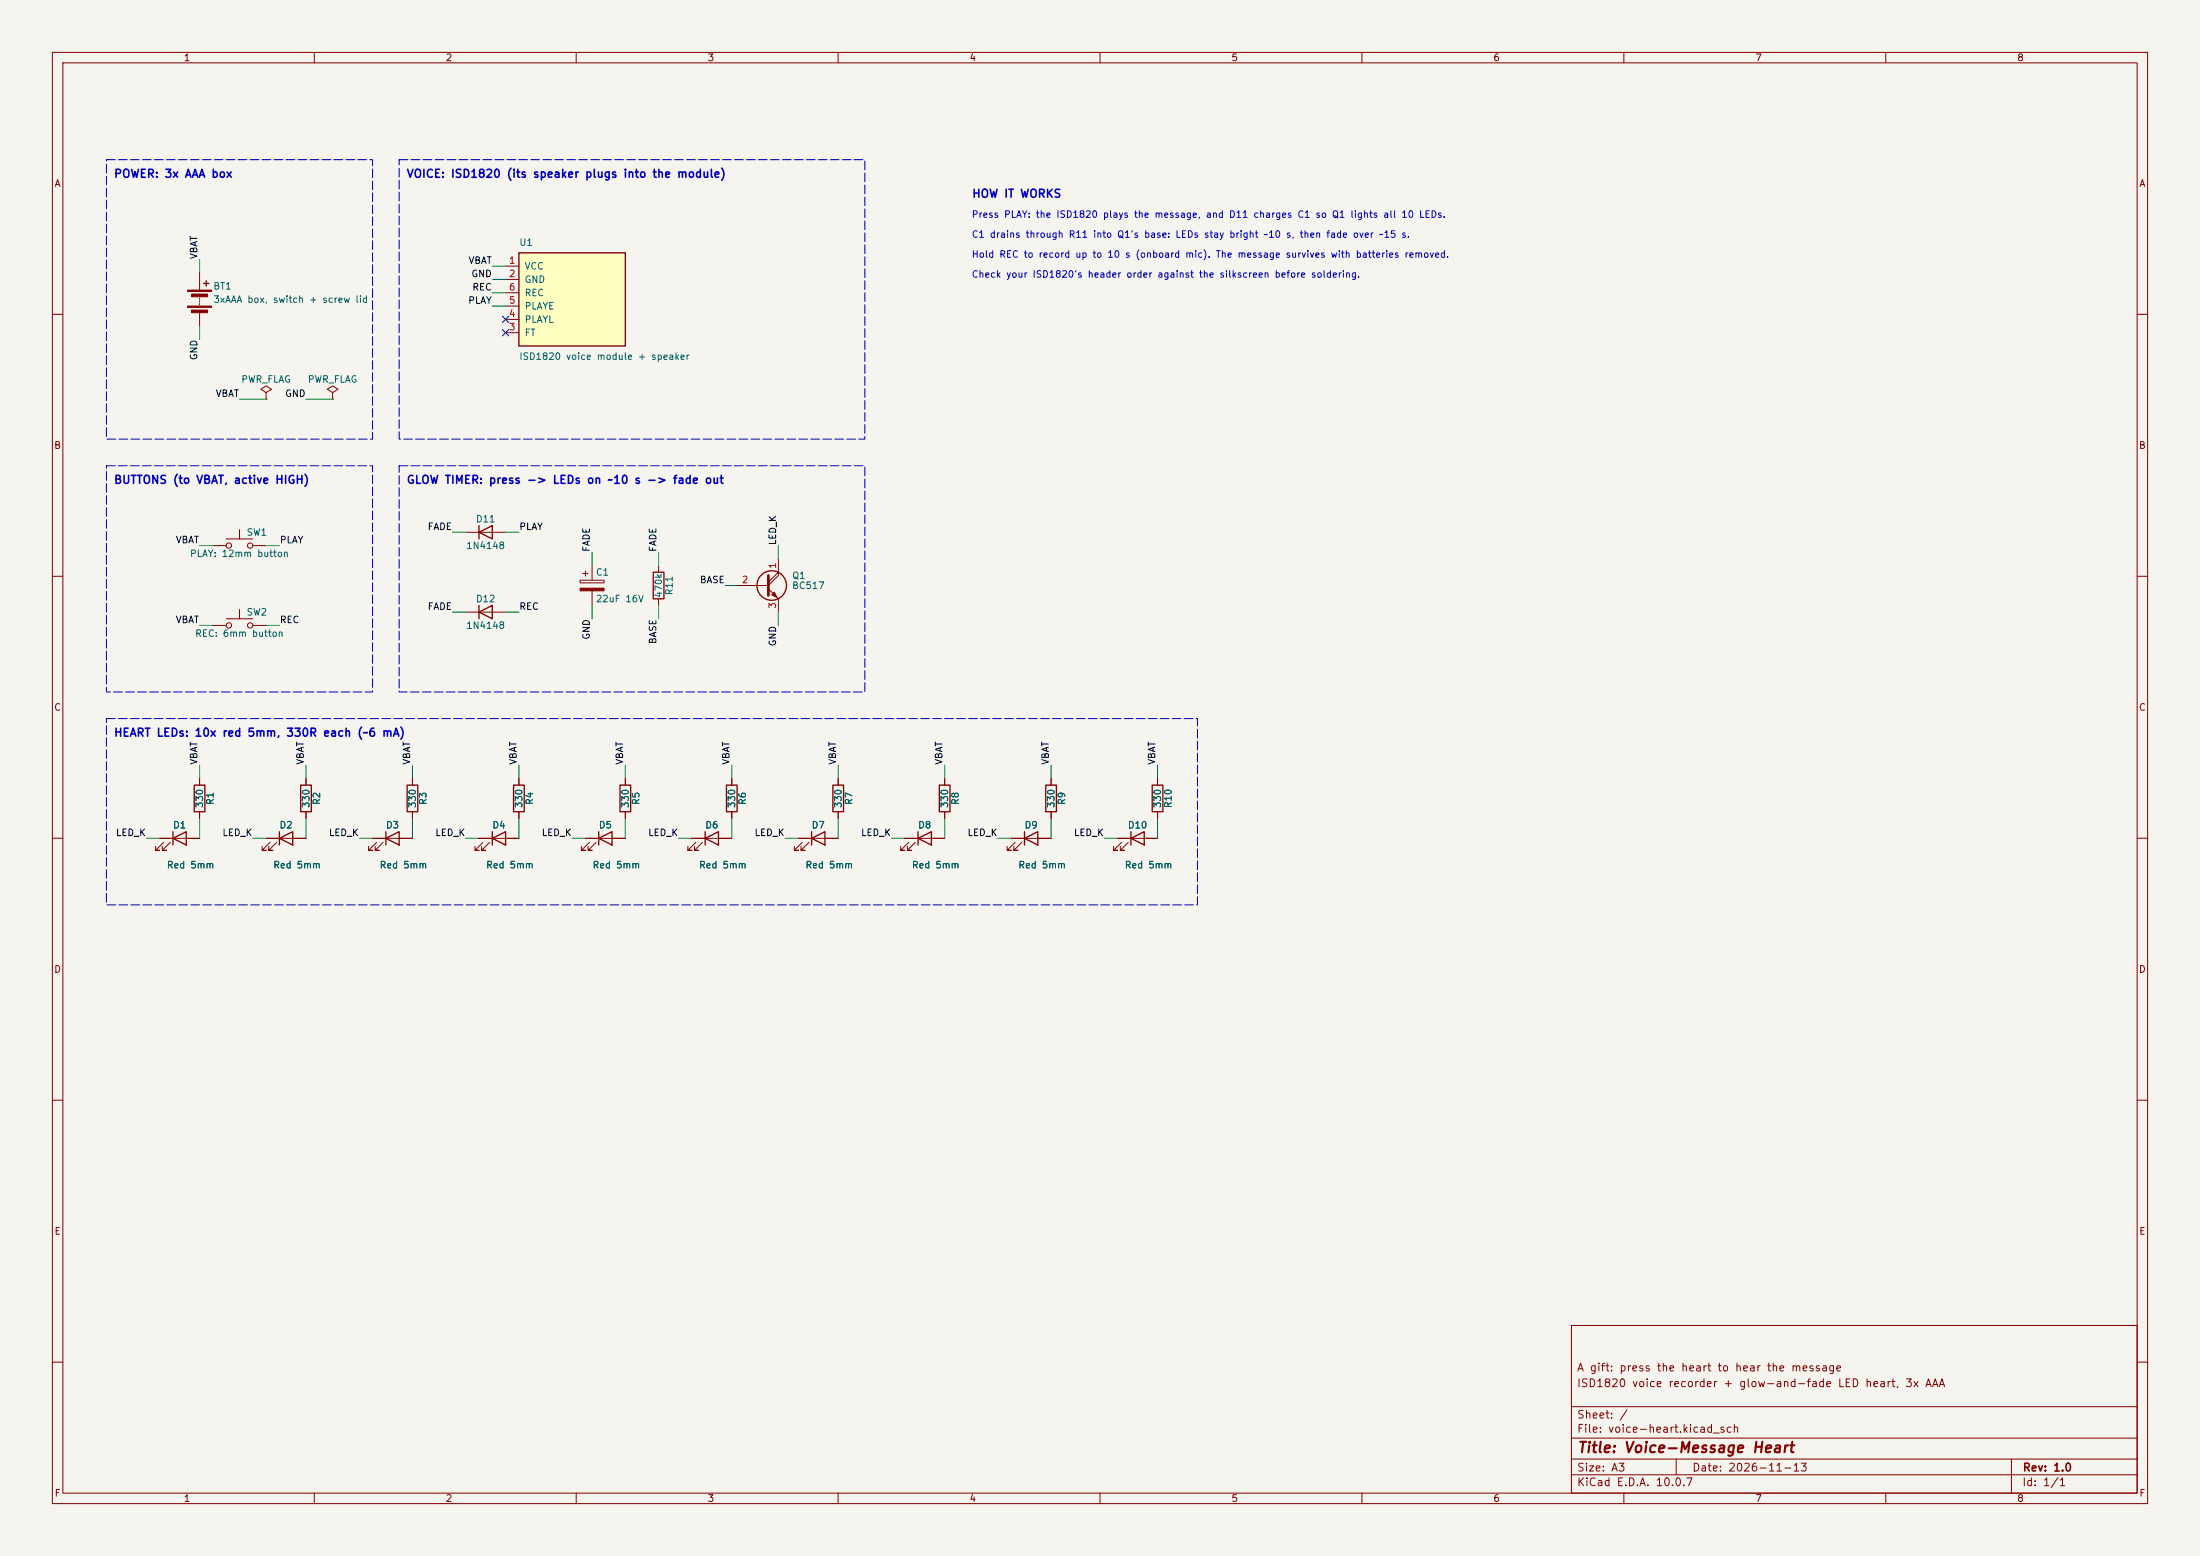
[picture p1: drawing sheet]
<svg xmlns="http://www.w3.org/2000/svg" width="420mm" height="297mm" viewBox="0 0 420 297" stroke-linecap="round" stroke-linejoin="round" font-family="sans-serif">
<path d="M0 0h420v297h-420z" fill="#f5f4ef" stroke="#f5f4ef" stroke-width=".19"/>
<g fill="none" stroke="#840000" stroke-width=".19">
<path d="M10 10h400v277h-400zM12 12h396v273h-396zM60 10v2M110 10v2M160 10v2M210 10v2M260 10v2M310 10v2M360 10v2M10 60h2M408 60h2M10 110h2"/>
<path d="M408 110h2M10 160h2M119.4 148.6v1.3M119.4 154.9v1.3M139.7 148.6v1.3M139.7 154.9v1.3M408 160h2M50.8 160h7.6M51.6 160.8l-1.6 1.5h.8h-.8v-.8M52.8 160.8l-1.5 1.5h.8h-.8v-.8M132.1 160h7.6M132.8 160.8l-1.5 1.5h.8h-.8v-.8"/>
<path d="M134.1 160.8l-1.5 1.5h.7h-.7v-.8M152.4 160h7.6M153.2 160.8l-1.6 1.5h.8h-.8v-.8M154.4 160.8l-1.5 1.5h.8h-.8v-.8M10 210h2M408 210h2M300 253h108v32h-108zM10 260h2M300 278.5h108M300 274.5h108M300 268.5h108M320 278.5v3"/>
<path d="M384 278.5v6.5M408 260h2M60 285v2M110 285v2M160 285v2M210 285v2M260 285v2M300 281.5h108M310 285v2M360 285v2"/>
</g>
<path d="M53.3 158.8v2.5M118.4 149.9h2v5h-2zM134.6 158.8v2.5M138.7 149.9h2v5h-2zM154.9 158.8v2.5M53.3 160l2.6-1.2v2.5zM134.6 160l2.6-1.2v2.5zM154.9 160l2.6-1.2v2.5z" fill="none" stroke="#840000" stroke-width=".25"/>
<path d="M99.1 48.3h20.3v17.7h-20.3z" fill="#ffffc2"/>
<g fill="none" stroke="#840000" stroke-width=".25">
<path d="M38.9 54.1h1M39.4 53.6v1M99.1 48.3h20.3v17.7h-20.3zM91.4 101.6l2.6-1.3v2.6zM91.4 116.8l2.6-1.2v2.5zM91.4 100.3v2.6M91.4 115.6v2.5M124.7 109.2h2v5.1h-2zM33 158.8v2.5M37.1 149.9h2v5h-2zM57.4 149.9h2v5h-2zM73.7 158.8v2.5"/>
<path d="M77.7 149.9h2.1v5h-2.1zM94 158.8v2.5M98 149.9h2.1v5h-2.1zM114.3 158.8v2.5M159 149.9h2v5h-2zM175.3 158.8v2.5M179.3 149.9h2.1v5h-2.1zM195.6 158.8v2.5M199.6 149.9h2.1v5h-2.1zM215.9 158.8v2.5M220 149.9h2v5h-2zM33 160l2.6-1.2v2.5z"/>
<path d="M73.7 160l2.5-1.2v2.5zM94 160l2.5-1.2v2.5zM114.3 160l2.5-1.2v2.5zM175.3 160l2.5-1.2v2.5zM195.6 160l2.5-1.2v2.5zM215.9 160l2.5-1.2v2.5z"/>
<circle cx="147.3" cy="111.8" r="2.82"/>
</g>
<g fill="none" stroke="#840000" stroke-width=".19">
<path d="M38.1 52.1v3.3M38.1 56.9v.3M38.1 57.4v.3M38.1 57.9v.3M38.1 59.7v2.5M96.5 50.8h2.6M96.5 53.3h2.6M96.5 58.4h2.6M96.5 55.9h2.6M50.8 74.9l1-.6-1-.6-1 .6 1 .6v1.3M50.8 76.2h.1M63.5 74.9l1-.6-1-.6-1 .6 1 .6v1.3"/>
<path d="M63.5 76.2h.1M96.5 63.5h2.6M96.5 61h2.6M40.6 119.4h2.6M40.6 104.1h2.6M43.2 118.1h5.1M43.2 102.9h5.1M45.7 101.1v1.8M45.7 116.3v1.8M48.3 119.4h2.5M48.3 104.1h2.5M88.9 101.6h7.6"/>
<path d="M88.9 116.8h7.6M110.7 110.7h4.6v.6h-4.6zM111.3 109.5h1M111.8 109v1M113 108v2.7M113 112.8v2.8M125.7 108v1.2M125.7 114.3v1.3M146.7 112.4l1.9 1.9v2.5M148.6 109.2v.7l-1.9 1.9h-5.7M148.6 109.2l-1.9 1.9M148.6 106.7v2.5"/>
<path d="M38.1 148.6v1.3M38.1 154.9v1.3M58.4 148.6v1.3M58.4 154.9v1.3M78.7 148.6v1.3M78.7 154.9v1.3M99.1 148.6v1.3M99.1 154.9v1.3M119.4 148.6v1.3M119.4 154.9v1.3M139.7 148.6v1.3M139.7 154.9v1.3"/>
<path d="M160 148.6v1.3M160 154.9v1.3M180.3 148.6v1.3M180.3 154.9v1.3M200.7 148.6v1.3M200.7 154.9v1.3M221 148.6v1.3M221 154.9v1.3M30.5 160h7.6M31.2 160.8l-1.5 1.5h.8h-.8v-.8M32.5 160.8l-1.5 1.5h.7h-.7v-.8M50.8 160h2.5"/>
<path d="M55.9 160h2.5M71.1 160h7.6M71.9 160.8l-1.5 1.5h.7h-.7v-.8M73.2 160.8l-1.6 1.5h.8h-.8v-.8M91.4 160h7.7M92.2 160.8l-1.5 1.5h.7h-.7v-.8M93.5 160.8l-1.6 1.5h.8h-.8v-.8M111.8 160h7.6M112.5 160.8l-1.5 1.5h.8h-.8v-.8M113.8 160.8l-1.5 1.5h.7h-.7v-.8M132.1 160h2.5M137.2 160h2.5"/>
<path d="M152.4 160h2.5M157.5 160h2.5M172.7 160h7.6M173.5 160.8l-1.5 1.5h.7h-.7v-.8M174.8 160.8l-1.6 1.5h.8h-.8v-.8M193 160h7.7M193.8 160.8l-1.5 1.5h.7h-.7v-.8M195.1 160.8l-1.6 1.5h.8h-.8v-.8M213.4 160h7.6M214.1 160.8l-1.5 1.5h.8h-.8v-.8M215.4 160.8l-1.5 1.5h.7h-.7v-.8"/>
<circle cx="43.7" cy="119.4" r=".51"/>
<circle cx="43.7" cy="104.1" r=".51"/>
<circle cx="47.8" cy="119.4" r=".51"/>
<circle cx="47.8" cy="104.1" r=".51"/>
</g>
<path d="M146.7 109.9v3.8" fill="none" stroke="#840000" stroke-width=".51"/>
<g fill="#840000" stroke="#840000" stroke-width=".19">
<path d="M147.3 113.5l.5-.5 .5 1z"/>
<path d="M35.8 55.4h4.6v.2h-4.6z"/>
<path d="M35.8 58.4h4.6v.3h-4.6z"/>
<path d="M36.6 56.1h3v.5h-3z"/>
<path d="M36.6 59.2h3v.5h-3z"/>
<path d="M110.7 112.3h4.6v.5h-4.6z"/>
</g>
<g fill="none" stroke="#009600" stroke-width=".19">
<path d="M38.1 49.5v2.6M94 50.8h2.5M94 53.3h2.5M94 55.9h2.5M94 58.4h2.5M38.1 62.2v2.6M45.7 76.2h5.1M58.4 76.2h5.1M38.1 119.4h2.5M38.1 104.1h2.5M50.8 119.4h2.5M50.8 104.1h2.5"/>
<path d="M86.4 101.6h2.5M86.4 116.8h2.5M96.5 101.6h2.6M96.5 116.8h2.6M113 105.4v2.6M113 115.6v2.5M125.7 105.4v2.6M125.7 115.6v2.5M138.4 111.8h2.6M148.6 104.1v2.6M148.6 116.8v2.6M38.1 146.1v2.5"/>
<path d="M38.1 156.2v3.8M58.4 146.1v2.5M58.4 156.2v3.8M78.7 146.1v2.5M78.7 156.2v3.8M99.1 146.1v2.5M99.1 156.2v3.8M119.4 146.1v2.5M119.4 156.2v3.8M139.7 146.1v2.5M139.7 156.2v3.8M160 146.1v2.5"/>
<path d="M160 156.2v3.8M180.3 146.1v2.5M180.3 156.2v3.8M200.7 146.1v2.5M200.7 156.2v3.8M221 146.1v2.5M221 156.2v3.8M27.9 160h2.6M48.3 160h2.5M68.6 160h2.5M88.9 160h2.5M109.2 160h2.6"/>
<path d="M129.5 160h2.6M149.9 160h2.5M170.2 160h2.5M190.5 160h2.5M210.8 160h2.6"/>
</g>
<path d="M95.9 62.9l1.2 1.2M95.9 60.4l1.2 1.2M97.1 62.9l-1.2 1.2M97.1 60.4l-1.2 1.2" fill="none" stroke="#000084" stroke-width=".19"/>
<path d="M20.3 30.5h50.8v53.3h-50.8zM76.2 30.5h88.9v53.3h-88.9zM20.3 88.9h50.8v43.2h-50.8zM76.2 88.9h88.9v43.2h-88.9zM20.3 137.2h208.3v35.5h-208.3z" fill="none" stroke="#0000c2" stroke-width=".19" stroke-dasharray="1.7 .6"/>
<text font-size="2" fill="#840000" x="301" y="277.8">Title: Voice-Message Heart</text>
<g font-size="1.5" fill="#0000c2">
<text x="21.6" y="34.3">POWER: 3x AAA box</text>
<text x="77.5" y="34.3">VOICE: ISD1820 (its speaker plugs into the module)</text>
<text x="185.5" y="38.1">HOW IT WORKS</text>
<text x="21.6" y="92.7">BUTTONS (to VBAT, active HIGH)</text>
<text x="77.5" y="92.7">GLOW TIMER: press -&gt; LEDs on ~10 s -&gt; fade out</text>
<text x="21.6" y="141">HEART LEDs: 10x red 5mm, 330R each (~6 mA)</text>
</g>
<g font-size="1.5" fill="#840000">
<text x="300.9" y="262.1">A gift: press the heart to hear the message</text>
<text x="300.9" y="265.1">ISD1820 voice recorder + glow-and-fade LED heart, 3x AAA</text>
<text x="300.9" y="273.8">File: voice-heart.kicad_sch</text>
<text x="300.9" y="271.1">Sheet: /</text>
<text x="300.9" y="281.2">Size: A3</text>
<text x="322.9" y="281.2">Date: 2026-11-13</text>
<text x="386" y="281.2">Rev: 1.0</text>
<text x="300.9" y="284">KiCad E.D.A. 10.0.7</text>
<text x="385.9" y="284">Id: 1/1</text>
</g>
<g font-size="1.3" fill="#840000">
<text x="35" y="12">1</text>
<text x="85" y="12">2</text>
<text x="135" y="12">3</text>
<text x="185" y="12">4</text>
<text x="235" y="12">5</text>
<text x="285" y="12">6</text>
<text x="335" y="12">7</text>
<text x="385" y="12">8</text>
<text x="10.3" y="36">A</text>
<text x="408.3" y="36">A</text>
<text x="10.2" y="86">B</text>
<text x="408.2" y="86">B</text>
<text x="10.2" y="136">C</text>
<text x="408.2" y="136">C</text>
<text x="10.2" y="186">D</text>
<text x="408.2" y="186">D</text>
<text x="10.3" y="236">E</text>
<text x="408.3" y="236">E</text>
<text x="10.3" y="286">F</text>
<text x="35" y="287">1</text>
<text x="85" y="287">2</text>
<text x="135" y="287">3</text>
<text x="185" y="287">4</text>
<text x="235" y="287">5</text>
<text x="285" y="287">6</text>
<text x="335" y="287">7</text>
<text x="385" y="287">8</text>
<text x="408.3" y="286">F</text>
</g>
<g font-size="1.3" fill="#0000c2">
<text x="185.4" y="41.9">Press PLAY: the ISD1820 plays the message, and D11 charges C1 so Q1 lights all 10 LEDs.</text>
<text x="185.4" y="45.7">C1 drains through R11 into Q1's base: LEDs stay bright ~10 s, then fade over ~15 s.</text>
<text x="185.4" y="49.5">Hold REC to record up to 10 s (onboard mic). The message survives with batteries removed.</text>
<text x="185.4" y="53.3">Check your ISD1820's header order against the silkscreen before soldering.</text>
</g>
<g font-size="1.3" fill="#006464">
<text x="99" y="47.2">U1</text>
<text x="100" y="51.8">VCC</text>
<text x="40.6" y="55.6">BT1</text>
<text x="40.6" y="58.1">3xAAA box, switch + screw lid</text>
<text x="100" y="54.3">GND</text>
<text x="100" y="59.4">PLAYE</text>
<text x="100" y="56.8">REC</text>
<text x="100" y="64.5">FT</text>
<text x="100" y="61.9">PLAYL</text>
<text x="99" y="69">ISD1820 voice module + speaker</text>
<text x="46" y="73.4">PWR_FLAG</text>
<text x="58.7" y="73.4">PWR_FLAG</text>
<text x="90.7" y="100">D11</text>
<text x="36.2" y="106.6">PLAY: 12mm button</text>
<text x="47" y="102.6">SW1</text>
<text x="88.9" y="105.1">1N4148</text>
<text x="113.6" y="110.2">C1</text>
<text x="128.7" y="113.7" transform="rotate(-90 128.7 113.7)">R11</text>
<text x="151.1" y="110.8">Q1</text>
<text x="151.1" y="112.7">BC517</text>
<text x="47" y="117.8">SW2</text>
<text x="90.7" y="115.3">D12</text>
<text x="113.6" y="115.3">22uF 16V</text>
<text x="126.7" y="114.2" transform="rotate(-90 126.7 114.2)">470k</text>
<text x="37.2" y="121.9">REC: 6mm button</text>
<text x="88.9" y="120.3">1N4148</text>
<text x="39.1" y="154.3" transform="rotate(-90 39.1 154.3)">330</text>
<text x="41.1" y="153.8" transform="rotate(-90 41.1 153.8)">R1</text>
<text x="59.4" y="154.3" transform="rotate(-90 59.4 154.3)">330</text>
<text x="61.4" y="153.8" transform="rotate(-90 61.4 153.8)">R2</text>
<text x="79.7" y="154.3" transform="rotate(-90 79.7 154.3)">330</text>
<text x="81.7" y="153.8" transform="rotate(-90 81.7 153.8)">R3</text>
<text x="100" y="154.3" transform="rotate(-90 100 154.3)">330</text>
<text x="102.1" y="153.8" transform="rotate(-90 102.1 153.8)">R4</text>
<text x="120.3" y="154.3" transform="rotate(-90 120.3 154.3)">330</text>
<text x="122.4" y="153.8" transform="rotate(-90 122.4 153.8)">R5</text>
<text x="140.7" y="154.3" transform="rotate(-90 140.7 154.3)">330</text>
<text x="142.7" y="153.8" transform="rotate(-90 142.7 153.8)">R6</text>
<text x="161" y="154.3" transform="rotate(-90 161 154.3)">330</text>
<text x="163" y="153.8" transform="rotate(-90 163 153.8)">R7</text>
<text x="181.3" y="154.3" transform="rotate(-90 181.3 154.3)">330</text>
<text x="183.3" y="153.8" transform="rotate(-90 183.3 153.8)">R8</text>
<text x="201.6" y="154.3" transform="rotate(-90 201.6 154.3)">330</text>
<text x="203.7" y="153.8" transform="rotate(-90 203.7 153.8)">R9</text>
<text x="221.9" y="154.3" transform="rotate(-90 221.9 154.3)">330</text>
<text x="224" y="154.4" transform="rotate(-90 224 154.4)">R10</text>
<text x="32.9" y="158.4">D1</text>
<text x="53.2" y="158.4">D2</text>
<text x="73.6" y="158.4">D3</text>
<text x="93.9" y="158.4">D4</text>
<text x="114.2" y="158.4">D5</text>
<text x="134.5" y="158.4">D6</text>
<text x="154.8" y="158.4">D7</text>
<text x="175.2" y="158.4">D8</text>
<text x="195.5" y="158.4">D9</text>
<text x="215.2" y="158.4">D10</text>
<text x="31.7" y="166.1">Red 5mm</text>
<text x="52.1" y="166.1">Red 5mm</text>
<text x="72.4" y="166.1">Red 5mm</text>
<text x="92.7" y="166.1">Red 5mm</text>
<text x="113" y="166.1">Red 5mm</text>
<text x="133.3" y="166.1">Red 5mm</text>
<text x="153.7" y="166.1">Red 5mm</text>
<text x="174" y="166.1">Red 5mm</text>
<text x="194.3" y="166.1">Red 5mm</text>
<text x="214.6" y="166.1">Red 5mm</text>
</g>
<g font-size="1.3" fill="#0f0f0f">
<text x="38" y="49.6" transform="rotate(-90 38 49.6)">VBAT</text>
<text x="89.3" y="50.7">VBAT</text>
<text x="89.9" y="53.2">GND</text>
<text x="89.3" y="58.3">PLAY</text>
<text x="90.1" y="55.8">REC</text>
<text x="38" y="68.9" transform="rotate(-90 38 68.9)">GND</text>
<text x="41.1" y="76.1">VBAT</text>
<text x="54.3" y="76.1">GND</text>
<text x="81.5" y="101.5">FADE</text>
<text x="99" y="101.5">PLAY</text>
<text x="33.5" y="104">VBAT</text>
<text x="53.3" y="104">PLAY</text>
<text x="112.9" y="105.4" transform="rotate(-90 112.9 105.4)">FADE</text>
<text x="125.6" y="105.4" transform="rotate(-90 125.6 105.4)">FADE</text>
<text x="148.5" y="104.2" transform="rotate(-90 148.5 104.2)">LED_K</text>
<text x="133.5" y="111.6">BASE</text>
<text x="33.5" y="119.3">VBAT</text>
<text x="53.3" y="119.3">REC</text>
<text x="81.5" y="116.7">FADE</text>
<text x="99" y="116.7">REC</text>
<text x="112.9" y="122.2" transform="rotate(-90 112.9 122.2)">GND</text>
<text x="125.6" y="123.1" transform="rotate(-90 125.6 123.1)">BASE</text>
<text x="148.5" y="123.5" transform="rotate(-90 148.5 123.5)">GND</text>
<text x="38" y="146.1" transform="rotate(-90 38 146.1)">VBAT</text>
<text x="58.3" y="146.1" transform="rotate(-90 58.3 146.1)">VBAT</text>
<text x="78.6" y="146.1" transform="rotate(-90 78.6 146.1)">VBAT</text>
<text x="98.9" y="146.1" transform="rotate(-90 98.9 146.1)">VBAT</text>
<text x="119.3" y="146.1" transform="rotate(-90 119.3 146.1)">VBAT</text>
<text x="139.6" y="146.1" transform="rotate(-90 139.6 146.1)">VBAT</text>
<text x="159.9" y="146.1" transform="rotate(-90 159.9 146.1)">VBAT</text>
<text x="180.2" y="146.1" transform="rotate(-90 180.2 146.1)">VBAT</text>
<text x="200.5" y="146.1" transform="rotate(-90 200.5 146.1)">VBAT</text>
<text x="220.9" y="146.1" transform="rotate(-90 220.9 146.1)">VBAT</text>
<text x="22" y="159.9">LED_K</text>
<text x="42.3" y="159.9">LED_K</text>
<text x="62.7" y="159.9">LED_K</text>
<text x="83" y="159.9">LED_K</text>
<text x="103.3" y="159.9">LED_K</text>
<text x="123.6" y="159.9">LED_K</text>
<text x="143.9" y="159.9">LED_K</text>
<text x="164.3" y="159.9">LED_K</text>
<text x="184.6" y="159.9">LED_K</text>
<text x="204.9" y="159.9">LED_K</text>
</g>
<g font-size="1.3" fill="#a90000">
<text x="97.1" y="50.7">1</text>
<text x="97.1" y="53.2">2</text>
<text x="97.1" y="58.3">5</text>
<text x="97.1" y="55.7">6</text>
<text x="97.1" y="63.4">3</text>
<text x="97.1" y="60.8">4</text>
<text x="141.5" y="111.6">2</text>
<text x="148.5" y="108.7" transform="rotate(-90 148.5 108.7)">1</text>
<text x="148.5" y="116.3" transform="rotate(-90 148.5 116.3)">3</text>
</g>
</svg>
